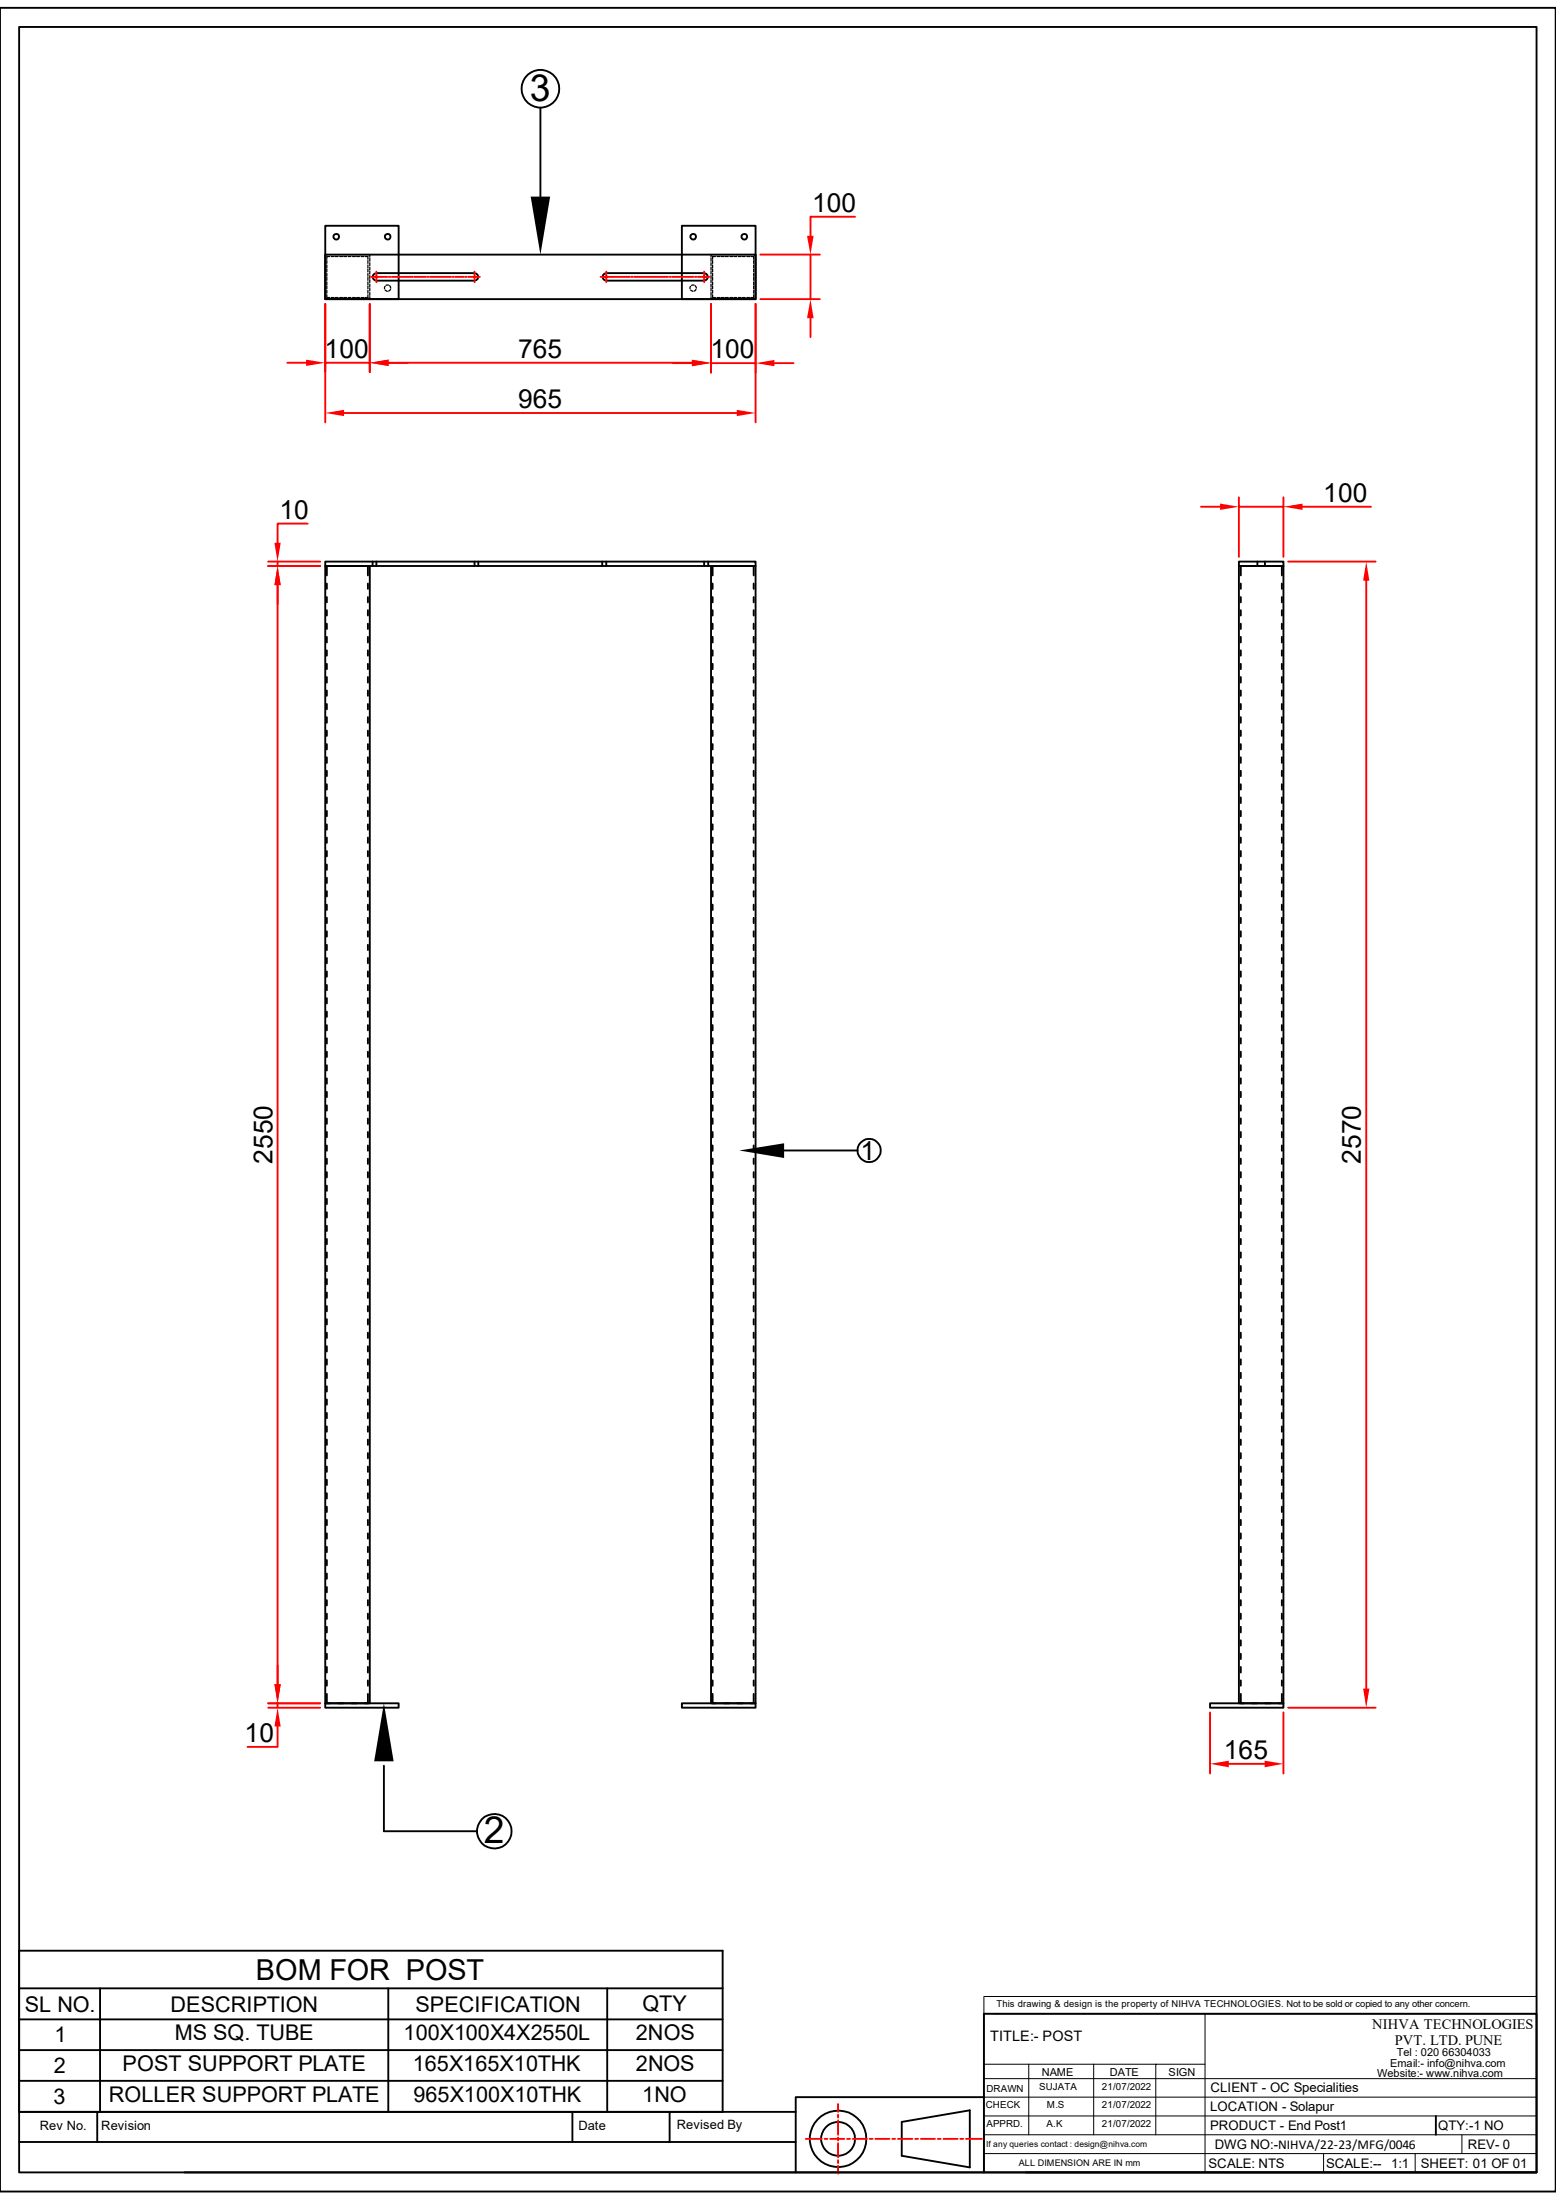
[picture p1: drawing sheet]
<svg xmlns="http://www.w3.org/2000/svg" width="210mm" height="297mm" viewBox="0 0 210 297" stroke-linecap="round" stroke-linejoin="round" font-family="sans-serif">
<g fill="none" stroke="#000" stroke-width=".25">
<path d="M0 1.1h210v294.8h-210zM2.6 3.6h204.8v289.7h-204.8zM43.9 30.5h9.9v9.9h-9.9zM43.9 34.4h58.1v6h-58.1zM50.5 37l.3-.1h13.3a.51 .51 0 0 1 .5 .5 .51 .51 0 0 1-.5 .5h-13.3a.5 .5 0 0 1-.5-.4 .5 .5 0 0 1 .2-.5zM81.4 37.1l.4-.2h13.2a.51 .51 0 0 1 .5 .5 .51 .51 0 0 1-.5 .5h-13.2a.51 .51 0 0 1-.4-.8zM92 30.5h10v9.9h-10zM43.9 75.8h58.1v.6h-58.1zM43.9 76.4h6v153.6h-6zM44.1 78.8v.7M44.5 76.4h-.4v1.3M45.6 76.4h.8"/>
<path d="M47.5 76.4h.7M49.2 76.4h.5v1.3M49.7 78.8v.7M50.3 75.8v.6M50.8 75.8v.6M64.1 75.8v.6M64.6 75.8v.6M81.3 75.8v.6M81.8 75.8v.6M95 75.8v.6M95.6 75.8v.6M96 76.4h6v153.6h-6z"/>
<path d="M96.2 78.8v.7M96.6 76.4h-.4v1.3M97.7 76.4h.7M99.5 76.4h.7M101.3 76.4h.4v1.3M101.7 78.8v.7M167.2 76.4h6v153.6h-6zM167.2 75.8h6v.6h-6zM167.5 78.8v.7M167.9 76.4h-.4v1.3M169 76.4h.7M169.7 75.8v.6"/>
<path d="M170.7 75.8v.6M170.8 76.4h.7M172.6 76.4h.4v1.3M173 78.8v.7M44.1 80.6v.7M44.1 82.4v.7M44.1 84.2v.7M44.1 86v.7M44.1 87.8v.7M44.1 89.6v.7M44.1 91.4v.8M44.1 93.2v.7"/>
<path d="M44.1 95v.8M44.1 96.8v.8M44.1 98.6v.8M49.7 80.6v.7M49.7 82.4v.7M49.7 84.2v.7M49.7 86v.7M49.7 87.8v.7M49.7 89.6v.7M49.7 91.4v.8M49.7 93.2v.7M49.7 95v.8"/>
<path d="M49.7 96.8v.8M49.7 98.6v.8M96.2 80.6v.7M96.2 82.4v.7M96.2 84.2v.7M96.2 86v.7M96.2 87.8v.7M96.2 89.6v.7M96.2 91.4v.8M96.2 93.2v.7M96.2 95v.8M96.2 96.8v.8"/>
<path d="M96.2 98.6v.8M101.7 80.6v.7M101.7 82.4v.7M101.7 84.2v.7M101.7 86v.7M101.7 87.8v.7M101.7 89.6v.7M101.7 91.4v.8M101.7 93.2v.7M101.7 95v.8M101.7 96.8v.8M101.7 98.6v.8"/>
<path d="M167.5 80.6v.7M167.5 82.4v.7M167.5 84.2v.7M167.5 86v.7M167.5 87.8v.7M167.5 89.6v.7M167.5 91.4v.8M167.5 93.2v.7M167.5 95v.8M167.5 96.8v.8M167.5 98.6v.8M173 80.6v.7"/>
<path d="M173 82.4v.7M173 84.2v.7M173 86v.7M173 87.8v.7M173 89.6v.7M173 91.4v.8M173 93.2v.7M173 95v.8M173 96.8v.8M173 98.6v.8M44.1 100.5v.7M44.1 102.2v.8"/>
<path d="M44.1 104.1v.7M44.1 105.9v.7M44.1 107.7v.7M44.1 109.5v.7M44.1 111.3v.7M44.1 113.1v.7M44.1 114.9v.7M44.1 116.7v.7M44.1 118.5v.7M49.7 100.5v.7M49.7 102.2v.8M49.7 104.1v.7"/>
<path d="M49.7 105.9v.7M49.7 107.7v.7M49.7 109.5v.7M49.7 111.3v.7M49.7 113.1v.7M49.7 114.9v.7M49.7 116.7v.7M49.7 118.5v.7M96.2 100.5v.7M96.2 102.2v.8M96.2 104.1v.7M96.2 105.9v.7"/>
<path d="M96.2 107.7v.7M96.2 109.5v.7M96.2 111.3v.7M96.2 113.1v.7M96.2 114.9v.7M96.2 116.7v.7M96.2 118.5v.7M101.7 100.5v.7M101.7 102.2v.8M101.7 104.1v.7M101.7 105.9v.7M101.7 107.7v.7"/>
<path d="M101.7 109.5v.7M101.7 111.3v.7M101.7 113.1v.7M101.7 114.9v.7M101.7 116.7v.7M101.7 118.5v.7M167.5 100.5v.7M167.5 102.2v.8M167.5 104.1v.7M167.5 105.9v.7M167.5 107.7v.7M167.5 109.5v.7"/>
<path d="M167.5 111.3v.7M167.5 113.1v.7M167.5 114.9v.7M167.5 116.7v.7M167.5 118.5v.7M173 100.5v.7M173 102.2v.8M173 104.1v.7M173 105.9v.7M173 107.7v.7M173 109.5v.7M173 111.3v.7"/>
<path d="M173 113.1v.7M173 114.9v.7M173 116.7v.7M173 118.5v.7M44.1 120.3v.7M44.1 122.1v.8M44.1 123.9v.7M44.1 125.7v.7M44.1 127.6v.7M44.1 129.3v.7M44.1 131.1v.8M44.1 133v.7"/>
<path d="M44.1 134.7v.8M44.1 136.6v.7M44.1 138.4v.7M49.7 120.3v.7M49.7 122.1v.8M49.7 123.9v.7M49.7 125.7v.7M49.7 127.6v.7M49.7 129.3v.7M49.7 131.1v.8M49.7 133v.7M49.7 134.7v.8"/>
<path d="M49.7 136.6v.7M49.7 138.4v.7M96.2 120.3v.7M96.2 122.1v.8M96.2 123.9v.7M96.2 125.7v.7M96.2 127.6v.7M96.2 129.3v.7M96.2 131.1v.8M96.2 133v.7M96.2 134.7v.8M96.2 136.6v.7"/>
<path d="M96.2 138.4v.7M101.7 120.3v.7M101.7 122.1v.8M101.7 123.9v.7M101.7 125.7v.7M101.7 127.6v.7M101.7 129.3v.7M101.7 131.1v.8M101.7 133v.7M101.7 134.7v.8M101.7 136.6v.7M101.7 138.4v.7"/>
<path d="M167.5 120.3v.7M167.5 122.1v.8M167.5 123.9v.7M167.5 125.7v.7M167.5 127.6v.7M167.5 129.3v.7M167.5 131.1v.8M167.5 133v.7M167.5 134.7v.8M167.5 136.6v.7M167.5 138.4v.7M173 120.3v.7"/>
<path d="M173 122.1v.8M173 123.9v.7M173 125.7v.7M173 127.6v.7M173 129.3v.7M173 131.1v.8M173 133v.7M173 134.7v.8M173 136.6v.7M173 138.4v.7M44.1 140.2v.7M44.1 142v.7"/>
<path d="M44.1 143.8v.7M44.1 145.6v.7M44.1 147.4v.7M44.1 149.2v.7M44.1 151v.7M44.1 152.8v.7M44.1 154.6v.8M44.1 156.4v.7M44.1 158.2v.8M49.7 140.2v.7M49.7 142v.7M49.7 143.8v.7"/>
<path d="M49.7 145.6v.7M49.7 147.4v.7M49.7 149.2v.7M49.7 151v.7M49.7 152.8v.7M49.7 154.6v.8M49.7 156.4v.7M49.7 158.2v.8M96.2 140.2v.7M96.2 142v.7M96.2 143.8v.7M96.2 145.6v.7"/>
<path d="M96.2 147.4v.7M96.2 149.2v.7M96.2 151v.7M96.2 152.8v.7M96.2 154.6v.8M96.2 156.4v.7M96.2 158.2v.8M101.7 140.2v.7M101.7 142v.7M101.7 143.8v.7M101.7 145.6v.7M101.7 147.4v.7"/>
<path d="M101.7 149.2v.7M101.7 151v.7M101.7 152.8v.7M101.7 154.6v.8M101.7 156.4v.7M101.7 158.2v.8M167.5 140.2v.7M167.5 142v.7M167.5 143.8v.7M167.5 145.6v.7M167.5 147.4v.7M167.5 149.2v.7"/>
<path d="M167.5 151v.7M167.5 152.8v.7M167.5 154.6v.8M167.5 156.4v.7M167.5 158.2v.8M173 140.2v.7M173 142v.7M173 143.8v.7M173 145.6v.7M173 147.4v.7M173 149.2v.7M173 151v.7"/>
<path d="M173 152.8v.7M173 154.6v.8M173 156.4v.7M173 158.2v.8M44.1 160.1v.7M44.1 161.8v.8M44.1 163.7v.7M44.1 165.5v.7M44.1 167.3v.7M44.1 169.1v.7M44.1 170.9v.7M44.1 172.7v.7"/>
<path d="M44.1 174.5v.7M44.1 176.3v.7M44.1 178.1v.7M44.1 179.9v.7M49.7 160.1v.7M49.7 161.8v.8M49.7 163.7v.7M49.7 165.5v.7M49.7 167.3v.7M49.7 169.1v.7M49.7 170.9v.7M49.7 172.7v.7"/>
<path d="M49.7 174.5v.7M49.7 176.3v.7M49.7 178.1v.7M49.7 179.9v.7M96.2 160.1v.7M96.2 161.8v.8M96.2 163.7v.7M96.2 165.5v.7M96.2 167.3v.7M96.2 169.1v.7M96.2 170.9v.7M96.2 172.7v.7"/>
<path d="M96.2 174.5v.7M96.2 176.3v.7M96.2 178.1v.7M96.2 179.9v.7M101.7 160.1v.7M101.7 161.8v.8M101.7 163.7v.7M101.7 165.5v.7M101.7 167.3v.7M101.7 169.1v.7M101.7 170.9v.7M101.7 172.7v.7"/>
<path d="M101.7 174.5v.7M101.7 176.3v.7M101.7 178.1v.7M101.7 179.9v.7M167.5 160.1v.7M167.5 161.8v.8M167.5 163.7v.7M167.5 165.5v.7M167.5 167.3v.7M167.5 169.1v.7M167.5 170.9v.7M167.5 172.7v.7"/>
<path d="M167.5 174.5v.7M167.5 176.3v.7M167.5 178.1v.7M167.5 179.9v.7M173 160.1v.7M173 161.8v.8M173 163.7v.7M173 165.5v.7M173 167.3v.7M173 169.1v.7M173 170.9v.7M173 172.7v.7"/>
<path d="M173 174.5v.7M173 176.3v.7M173 178.1v.7M173 179.9v.7M44.1 181.7v.8M44.1 183.5v.7M44.1 185.3v.8M44.1 187.2v.7M44.1 188.9v.8M44.1 190.8v.7M44.1 192.6v.7M44.1 194.4v.7"/>
<path d="M44.1 196.2v.7M44.1 198v.7M44.1 199.8v.7M49.7 181.7v.8M49.7 183.5v.7M49.7 185.3v.8M49.7 187.2v.7M49.7 188.9v.8M49.7 190.8v.7M49.7 192.6v.7M49.7 194.4v.7M49.7 196.2v.7"/>
<path d="M49.7 198v.7M49.7 199.8v.7M96.2 181.7v.8M96.2 183.5v.7M96.2 185.3v.8M96.2 187.2v.7M96.2 188.9v.8M96.2 190.8v.7M96.2 192.6v.7M96.2 194.4v.7M96.2 196.2v.7M96.2 198v.7"/>
<path d="M96.2 199.8v.7M101.7 181.7v.8M101.7 183.5v.7M101.7 185.3v.8M101.7 187.2v.7M101.7 188.9v.8M101.7 190.8v.7M101.7 192.6v.7M101.7 194.4v.7M101.7 196.2v.7M101.7 198v.7M101.7 199.8v.7"/>
<path d="M167.5 181.7v.8M167.5 183.5v.7M167.5 185.3v.8M167.5 187.2v.7M167.5 188.9v.8M167.5 190.8v.7M167.5 192.6v.7M167.5 194.4v.7M167.5 196.2v.7M167.5 198v.7M167.5 199.8v.7M173 181.7v.8"/>
<path d="M173 183.5v.7M173 185.3v.8M173 187.2v.7M173 188.9v.8M173 190.8v.7M173 192.6v.7M173 194.4v.7M173 196.2v.7M173 198v.7M173 199.8v.7M44.1 201.6v.7M44.1 203.4v.7"/>
<path d="M44.1 205.2v.7M44.1 207v.7M44.1 208.8v.7M44.1 210.6v.7M44.1 212.4v.7M44.1 214.2v.8M44.1 216v.7M44.1 217.8v.8M44.1 219.6v.8M49.7 201.6v.7M49.7 203.4v.7M49.7 205.2v.7"/>
<path d="M49.7 207v.7M49.7 208.8v.7M49.7 210.6v.7M49.7 212.4v.7M49.7 214.2v.8M49.7 216v.7M49.7 217.8v.8M49.7 219.6v.8M96.2 201.6v.7M96.2 203.4v.7M96.2 205.2v.7M96.2 207v.7"/>
<path d="M96.2 208.8v.7M96.2 210.6v.7M96.2 212.4v.7M96.2 214.2v.8M96.2 216v.7M96.2 217.8v.8M96.2 219.6v.8M101.7 201.6v.7M101.7 203.4v.7M101.7 205.2v.7M101.7 207v.7M101.7 208.8v.7"/>
<path d="M101.7 210.6v.7M101.7 212.4v.7M101.7 214.2v.8M101.7 216v.7M101.7 217.8v.8M101.7 219.6v.8M167.5 201.6v.7M167.5 203.4v.7M167.5 205.2v.7M167.5 207v.7M167.5 208.8v.7M167.5 210.6v.7"/>
<path d="M167.5 212.4v.7M167.5 214.2v.8M167.5 216v.7M167.5 217.8v.8M167.5 219.6v.8M173 201.6v.7M173 203.4v.7M173 205.2v.7M173 207v.7M173 208.8v.7M173 210.6v.7M173 212.4v.7"/>
<path d="M173 214.2v.8M173 216v.7M173 217.8v.8M173 219.6v.8M43.9 230h9.9v.5h-9.9zM44.1 228.7v1.3h.4M44.1 221.4v.8M44.1 223.3v.7M44.1 225v.8M44.1 226.9v.7M45.6 230h.8M47.5 230h.7"/>
<path d="M49.7 228.7v1.3h-.5M49.7 221.4v.8M49.7 223.3v.7M49.7 225v.8M49.7 226.9v.7M92 230h10v.5h-10zM96.2 221.4v.8M96.2 223.3v.7M96.2 225v.8M96.2 226.9v.7M96.2 228.7v1.3h.4M97.7 230h.7"/>
<path d="M99.5 230h.7M101.7 228.7v1.3h-.4M101.7 221.4v.8M101.7 223.3v.7M101.7 225v.8M101.7 226.9v.7M163.3 230h9.9v.5h-9.9zM167.5 228.7v1.3h.4M167.5 221.4v.8M167.5 223.3v.7M167.5 225v.8M167.5 226.9v.7"/>
<path d="M169 230h.7M170.8 230h.7M173 228.7v1.3h-.4M173 221.4v.8M173 223.3v.7M173 225v.8M173 226.9v.7M138.4 293.3h69"/>
<circle cx="45.4" cy="32" r=".38"/>
<circle cx="52.3" cy="32" r=".38"/>
<circle cx="93.6" cy="32" r=".38"/>
<circle cx="100.5" cy="32" r=".38"/>
</g>
<g fill="none" stroke="#000" stroke-width=".17">
<path d="M43.9 34.9v.4M43.9 35.5v.4M43.9 36.1v.3M43.9 36.6v.4M43.9 37.2v.4M43.9 37.8v.3M43.9 38.4v.3M43.9 38.9v.4M43.9 39.5v.4M44.1 39.8v.4h.4M44.1 35.2v.4M44.1 35.8v.4"/>
<path d="M44.1 36.3v.4M44.1 36.9v.4M44.1 37.5v.3M44.1 38.1v.3M44.1 38.6v.4M44.1 39.2v.4M44.2 34.4h-.3v.3M44.4 34.4h.4M44.5 34.6h-.4v.4M44.7 34.6h.4M45 34.4h.4M45.3 34.6h.3"/>
<path d="M45.6 34.4h.3M45.8 34.6h.4M46.1 34.4h.4M46.4 34.6h.4M46.7 34.4h.4M47 34.6h.4M47.3 34.4h.4M47.6 34.6h.4M47.8 34.4h.4M48.1 34.6h.4M48.4 34.4h.4M48.7 34.6h.4"/>
<path d="M49 34.4h.4M49.3 34.6h.4v.4M49.6 34.4h.3v.3M49.7 39.8v.4h-.4M49.7 35.2v.4M49.7 35.8v.4M49.7 36.3v.4M49.7 36.9v.4M49.7 37.5v.3M49.7 38.1v.3M49.7 38.6v.4M49.7 39.2v.4"/>
<path d="M49.9 34.9v.4M49.9 35.5v.4M49.9 36.1v.3M49.9 36.6v.4M49.9 37.2v.4M49.9 37.8v.3M49.9 38.4v.3M49.9 38.9v.4M49.9 39.5v.4M52 38.7l-.1 .3M52 39.2l.3 .1M52.5 38.5h-.4"/>
<path d="M52.6 38.6l.1 .3M52.7 39.1l-.2 .2M93.2 38.7l-.1 .3M93.2 39.2l.3 .1M93.7 38.5h-.4M93.8 38.6l.2 .3M93.9 39.1l-.2 .2M96 34.9v.4M96 35.5v.4M96 36.1v.3M96 36.6v.4M96 37.2v.4"/>
<path d="M96 37.8v.3M96 38.4v.3M96 38.9v.4M96 39.5v.4M96.2 35.2v.4M96.2 35.8v.4M96.2 36.3v.4M96.2 36.9v.4M96.2 37.5v.3M96.2 38.1v.3M96.2 38.6v.4M96.2 39.2v.4"/>
<path d="M96.2 39.8v.4h.4M96.3 34.4h-.3v.3M96.5 34.4h.4M96.6 34.6h-.4v.4M96.8 34.6h.4M97.1 34.4h.4M97.3 34.6h.4M97.6 34.4h.4M97.9 34.6h.4M98.2 34.4h.4M98.5 34.6h.4M98.8 34.4h.3"/>
<path d="M99.1 34.6h.3M99.4 34.4h.3M99.7 34.6h.3M99.9 34.4h.4M100.2 34.6h.4M100.5 34.4h.4M100.8 34.6h.4M101.1 34.4h.4M101.3 34.6h.4v.4M101.6 34.4h.4v.3M101.7 39.8v.4h-.4M101.7 35.2v.4"/>
<path d="M101.7 35.8v.4M101.7 36.3v.4M101.7 36.9v.4M101.7 37.5v.3M101.7 38.1v.3M101.7 38.6v.4M101.7 39.2v.4M102 34.9v.4M102 35.5v.4M102 36.1v.3M102 36.6v.4M102 37.2v.4"/>
<path d="M102 37.8v.3M102 38.4v.3M102 38.9v.4M102 39.5v.4M43.9 40v.4h.3M44.4 40.4h.4M44.7 40.2h.4M45 40.4h.4M45.3 40.2h.3M45.6 40.4h.3M45.8 40.2h.4M46.1 40.4h.4"/>
<path d="M46.4 40.2h.4M46.7 40.4h.4M47 40.2h.4M47.3 40.4h.4M47.6 40.2h.4M47.8 40.4h.4M48.1 40.2h.4M48.4 40.4h.4M48.7 40.2h.4M49 40.4h.4M49.9 40v.4h-.3M96 40v.4h.3"/>
<path d="M96.5 40.4h.4M96.8 40.2h.4M97.1 40.4h.4M97.3 40.2h.4M97.6 40.4h.4M97.9 40.2h.4M98.2 40.4h.4M98.5 40.2h.4M98.8 40.4h.3M99.1 40.2h.3M99.4 40.4h.3M99.7 40.2h.3"/>
<path d="M99.9 40.4h.4M100.2 40.2h.4M100.5 40.4h.4M100.8 40.2h.4M101.1 40.4h.4M102 40v.4h-.4"/>
</g>
<g fill="none" stroke="#f00" stroke-width=".25">
<path d="M50.1 37.4h.6M50.8 37.4h.1M50.8 36.7v.6M50.8 37.3v.1M50.8 37.5v.6M50.9 37.4h1.4M52.5 37.4h.2M52.9 37.4h1.1M54.2 37.4h.2M54.6 37.4h1.1M55.9 37.4h.2M56.3 37.4h1.1"/>
<path d="M57.7 37.4h.1M58 37.4h1.2M59.4 37.4h.2M59.7 37.4h1.2M61.1 37.4h.2M61.5 37.4h1.1M62.8 37.4h.2M63.2 37.4h.8M64 37.4h.1M64.1 36.7v.6M64.1 37.3v.1M64.1 37.5v.6"/>
<path d="M64.1 37.4h.7M81.1 37.4h.6M81.7 37.4h.2M81.8 36.7v.6M81.8 37.3v.1M81.8 37.5v.6M83.3 37.4h-1.4M83.5 37.4h.2M83.9 37.4h1.1M85.2 37.4h.2M85.6 37.4h1.1M86.9 37.4h.2"/>
<path d="M87.3 37.4h1.2M88.6 37.4h.3M89 37.4h1.2M90.4 37.4h.2M90.8 37.4h1.1M92.1 37.4h.2M92.5 37.4h1.1M93.8 37.4h.2M94.2 37.4h.8M95 37.4h.1M95 36.7v.6M95 37.3v.1"/>
<path d="M95 37.5v.6M95.2 37.4h.6"/>
</g>
<path d="M132.8 269.5h74.6v2.4h-74.6zM162.6 271.9h44.8M132.8 288.2h74.6M132.8 285.7h74.6M132.8 283.1h74.6M132.8 280.6h74.6" fill="none" stroke="#000" stroke-width=".13"/>
<path d="M163 272.5h21.7v5.9h-21.7z" fill="#fff"/>
<path d="M132.8 271.9v21.4M132.8 278.7h29.8M134.1 271.9h28.5v21.4M138.9 278.7v9.5M147.6 278.7v9.5M156 278.7v9.5M132.8 290.7h74.6M178.6 290.7v2.6M191 290.7v2.6M197.3 288.2v2.5" fill="none" stroke="#000" stroke-width=".13"/>
<g fill="none" stroke="#000" stroke-width=".25">
<path d="M2.6 263.4h94.9v21.7h-94.9zM2.6 268.4h94.9M2.6 272.6h94.9M2.6 276.8h94.9M13.5 268.4v16.7M52.4 268.4v16.7M82 268.4v16.7M132.8 271.9h74.6v21.4h-74.6zM2.6 289.2h104.8M2.6 285.1h104.8M2.6 280.9h94.9M13.1 285.1v4.1"/>
<path d="M77.3 285.1v4.1M90.4 285.1v4.1M107.4 293.3h25.4M121.7 286.5l9.2-1.6v7.7l-9.2-1.6zM132.8 283.1h-25.4v10.2h-82.5M193.8 285.7v2.5"/>
<circle cx="113.1" cy="288.8" r="2.29"/>
<circle cx="113.1" cy="288.8" r="3.8"/>
</g>
<g fill="none" stroke="#f00" stroke-width=".25">
<path d="M43.9 41v16M46.4 55.8h53M102 41v16M108.8 288.8h2.1M111.3 288.8h.4M112.1 288.8h1.9M113.1 285.5v.4M113.1 286.3v1.9M113.1 288.6v.4M113.1 289.3v2M113.1 291.6v.4M113.1 292.4v1.1"/>
<path d="M113.1 284.1v1M114.3 288.8h.4M115.1 288.8h1.9M117.4 288.8h.4M118.2 288.8h1.9M120.4 288.8h.4M121.2 288.8h1.9M123.5 288.8h.4M124.3 288.8h1.9M126.6 288.8h.4M127.3 288.8h1.9M129.6 288.8h.4"/>
<path d="M130.4 288.8h2.1"/>
</g>
<g fill="#f00">
<path d="M43.9 55.8l2.5-.5v.9z"/>
<path d="M99.4 55.3l2.6 .5-2.6 .4z"/>
</g>
<path d="M38.8 49h2.5M43.9 41v9.2M43.9 49h6M49.9 41v9.2M52.5 49h2.5" fill="none" stroke="#f00" stroke-width=".25"/>
<g fill="#f00">
<path d="M41.3 48.6l2.6 .4-2.6 .4z"/>
<path d="M49.9 49l2.6-.4v.8z"/>
</g>
<path d="M49.9 41v9.2M52.5 49h40.9M96 41v9.2" fill="none" stroke="#f00" stroke-width=".25"/>
<g fill="#f00">
<path d="M49.9 49l2.6-.4v.8z"/>
<path d="M93.4 48.6l2.6 .4-2.6 .4z"/>
</g>
<path d="M90.8 49h2.6M96 41v9.3M96 49h6M102 41v9.3M104.5 49h2.6" fill="none" stroke="#f00" stroke-width=".25"/>
<g fill="#f00">
<path d="M93.4 48.6l2.6 .4-2.6 .4z"/>
<path d="M102 49l2.5-.4v.8z"/>
</g>
<path d="M102.6 34.4h8.1M109.4 34.4v6M115.4 29.3h-6v2.5M102.6 40.4h8.1M109.4 43v2.5" fill="none" stroke="#f00" stroke-width=".25"/>
<g fill="#f00">
<path d="M109.4 40.4l.4 2.6h-.9z"/>
<path d="M108.9 31.8h.9l-.4 2.6z"/>
</g>
<path d="M162.1 68.4h2.6M167.2 67.1v8.1M167.2 68.4h6M173.2 67.1v8.1M175.8 68.4h9.2" fill="none" stroke="#f00" stroke-width=".25"/>
<g fill="#f00">
<path d="M164.7 68l2.5 .4-2.5 .4z"/>
<path d="M173.2 68.4l2.6-.4v.8z"/>
</g>
<path d="M163.3 231.2v8.2M165.9 238.1h4.8M173.2 231.2v8.2" fill="none" stroke="#f00" stroke-width=".25"/>
<g fill="#f00">
<path d="M163.3 238.1l2.6-.4v.9z"/>
<path d="M170.7 237.7l2.5 .4-2.5 .5z"/>
</g>
<path d="M36.2 230.5h7M36.2 230h7M37.5 233.1v2.7h-4.1M37.5 224.8v2.6M37.5 230v.5" fill="none" stroke="#f00" stroke-width=".25"/>
<g fill="#f00">
<path d="M37 227.4h.9l-.4 2.6z"/>
<path d="M37.5 230.5l.4 2.6h-.9z"/>
</g>
<path d="M36.2 76.4h7M37.5 79v148.4M36.2 230h7" fill="none" stroke="#f00" stroke-width=".25"/>
<g fill="#f00">
<path d="M37 227.4h.9l-.4 2.6z"/>
<path d="M37.5 76.4l.4 2.6h-.9z"/>
</g>
<path d="M36.2 76.4h7M36.2 75.8h7M37.5 75.8v.6M37.5 79v2.5M41.5 70.7h-4v2.6" fill="none" stroke="#f00" stroke-width=".25"/>
<g fill="#f00">
<path d="M37.5 76.4l.4 2.6h-.9z"/>
<path d="M37 73.3h.9l-.4 2.5z"/>
</g>
<path d="M173.9 75.8h11.8M184.4 78.4v149.6M173.9 230.5h11.8" fill="none" stroke="#f00" stroke-width=".25"/>
<g fill="#f00">
<path d="M184 228h.8l-.4 2.5z"/>
<path d="M184.4 75.8l.4 2.6h-.8z"/>
</g>
<path d="M71.6 26.5h2.7l-1.4 7.9zM99.8 155.3l6-1v2zM51.8 230l1.3 7.8h-2.6z" fill="#000"/>
<g fill="none" stroke="#000" stroke-width=".25">
<path d="M72.9 14.6v11.9M105.8 155.3h9.9M51.8 238.4v8.8h12.6"/>
<circle cx="72.9" cy="12" r="2.54"/>
<circle cx="117.3" cy="155.3" r="1.56"/>
<circle cx="66.7" cy="247.2" r="2.33"/>
</g>
<g font-size="5">
<text x="71.5" y="13.7">3</text>
<text x="65.3" y="248.8">2</text>
</g>
<text font-size="3.9" x="34.5" y="267.3">BOM FOR POST</text>
<g font-size="3.6">
<text x="109.6" y="28.6">100</text>
<text x="43.8" y="48.3">100</text>
<text x="69.9" y="48.3">765</text>
<text x="95.9" y="48.3">100</text>
<text x="69.9" y="55.1">965</text>
<text x="37.7" y="70">10</text>
<text x="178.6" y="67.7">100</text>
<text x="36.8" y="157.1" transform="rotate(-90 36.8 157.1)">2550</text>
<text x="116.2" y="156.6">1</text>
<text x="183.7" y="157.1" transform="rotate(-90 183.7 157.1)">2570</text>
<text x="33" y="235.2">10</text>
<text x="165.2" y="237.5">165</text>
</g>
<g font-size="2.9">
<text x="3.3" y="271.6">SL NO.</text>
<text x="7.4" y="275.7">1</text>
<text x="23" y="271.6">DESCRIPTION</text>
<text x="23.6" y="275.4">MS SQ. TUBE</text>
<text x="54.5" y="275.4">100X100X4X2550L</text>
<text x="56.1" y="271.6">SPECIFICATION</text>
<text x="85.8" y="275.4">2NOS</text>
<text x="86.7" y="271.5">QTY</text>
<text x="7.3" y="279.9">2</text>
<text x="16.6" y="279.6">POST SUPPORT PLATE</text>
<text x="55.7" y="279.6">165X165X10THK</text>
<text x="85.8" y="279.6">2NOS</text>
<text x="7.2" y="284.1">3</text>
<text x="14.7" y="283.8">ROLLER SUPPORT PLATE</text>
<text x="55.8" y="283.7">965X100X10THK</text>
<text x="86.7" y="283.8">1NO</text>
</g>
<g font-size="1.9">
<text x="133.6" y="275.5">TITLE:- POST</text>
<text x="185.2" y="273.9">NIHVA TECHNOLOGIES</text>
<text x="188.3" y="276.1">PVT. LTD. PUNE</text>
</g>
<g font-size="1.8">
<text x="163.3" y="287.6">PRODUCT - End Post1</text>
<text x="163.3" y="285">LOCATION - Solapur</text>
<text x="163.4" y="282.5">CLIENT - OC Specialities</text>
<text x="194.1" y="287.6">QTY:-1 NO</text>
<text x="163.1" y="292.7">SCALE: NTS</text>
<text x="164" y="290.1">DWG NO:-NIHVA/22-23/MFG/0046</text>
<text x="179" y="292.7">SCALE:--</text>
<text x="187.7" y="292.7">1:1</text>
<text x="191.8" y="292.7">SHEET: 01 OF 01</text>
<text x="198.1" y="290.1">REV- 0</text>
</g>
<g font-size="1.7">
<text x="5.4" y="287.5">Rev No.</text>
<text x="13.7" y="287.5">Revision</text>
<text x="78.1" y="287.5">Date</text>
<text x="91.4" y="287.4">Revised By</text>
</g>
<g font-size="1.5">
<text x="140.6" y="280.2">NAME</text>
<text x="149.8" y="280.2">DATE</text>
<text x="157.7" y="280.2">SIGN</text>
<text x="185.9" y="280.4">Website:- www.nihva.com</text>
<text x="187.6" y="279.1">Email:- info@nihva.com</text>
<text x="188.5" y="277.6">Tel : 020 66304033</text>
</g>
<g font-size="1.3">
<text x="134.5" y="271">This drawing &amp; design is the property of NIHVA TECHNOLOGIES. Not to be sold or copied to any other concern.</text>
<text x="133.1" y="284.6">CHECK</text>
<text x="133.1" y="282.4">DRAWN</text>
<text x="133.1" y="287.2">APPRD.</text>
<text x="140.3" y="282.1">SUJATA</text>
<text x="141.3" y="287.2">A.K</text>
<text x="141.3" y="284.6">M.S</text>
<text x="148.7" y="282.1">21/07/2022</text>
<text x="148.7" y="284.6">21/07/2022</text>
<text x="148.7" y="287.2">21/07/2022</text>
</g>
<text font-size="1.2" x="137.5" y="292.4">ALL DIMENSION ARE IN mm</text>
<text font-size="1.1" x="133.1" y="289.8">If any queries contact : design@nihva.com</text>
</svg>
